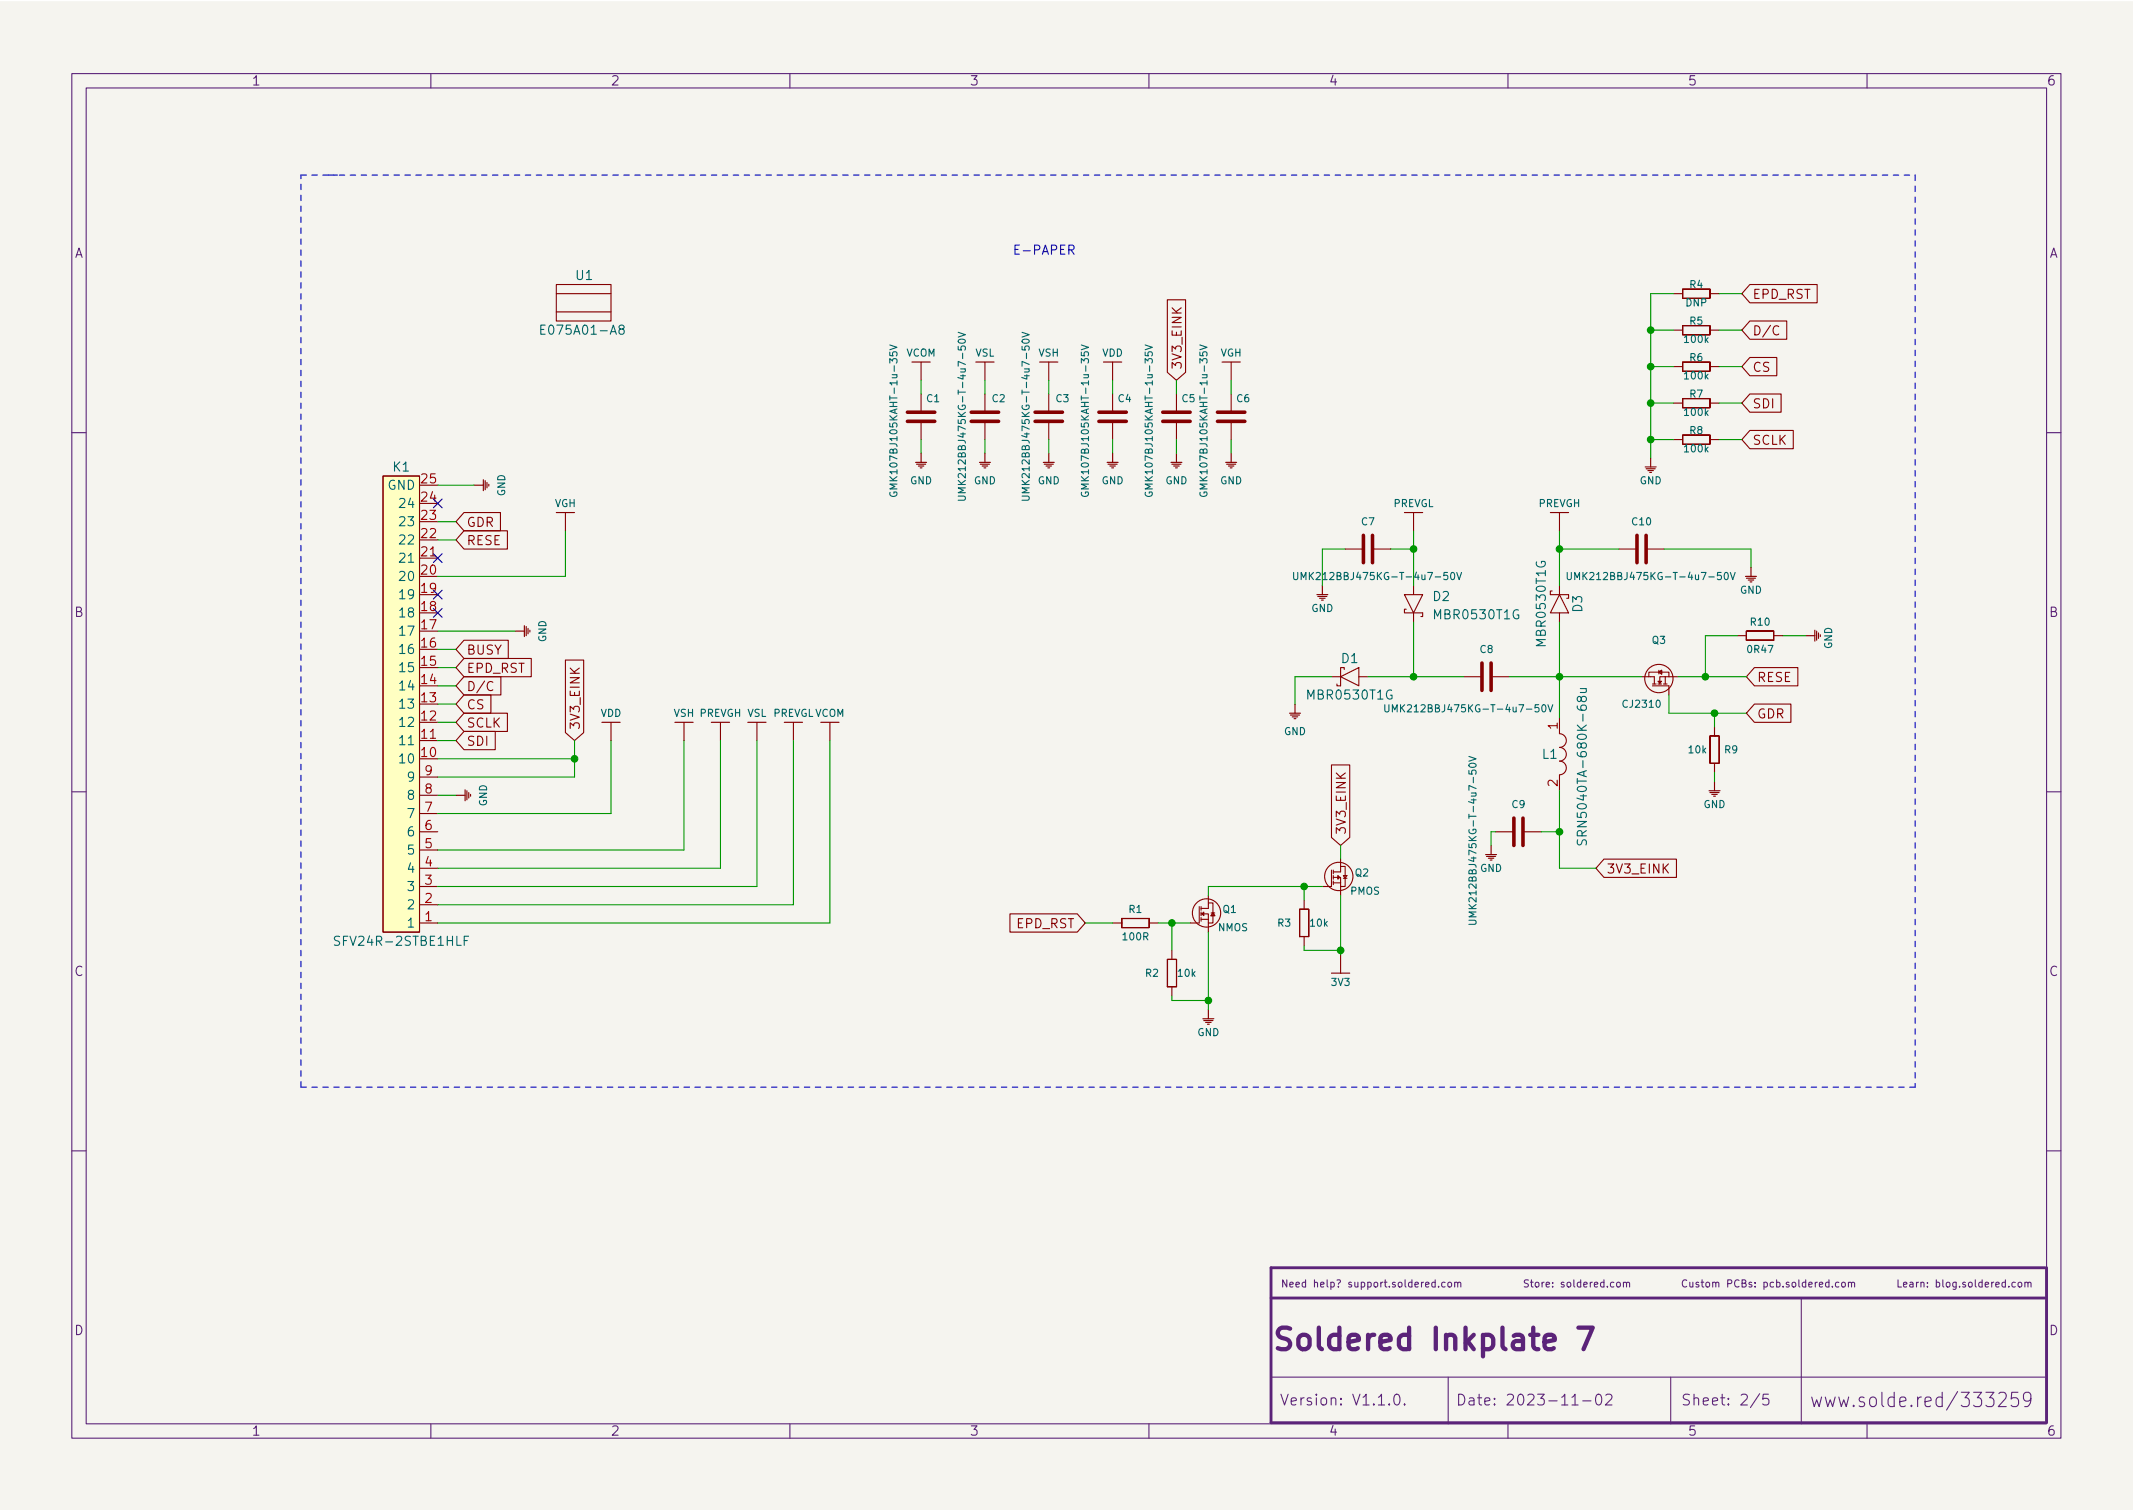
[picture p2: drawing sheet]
<svg xmlns="http://www.w3.org/2000/svg" width="297mm" height="210mm" viewBox="0 0 297 210" stroke-linecap="round" stroke-linejoin="round" font-family="sans-serif">
<path d="M0 .2h297v210.1h-297z" fill="#f5f4ef" stroke="#f5f4ef" stroke-width=".14"/>
<g fill="none" stroke="#5b2379" stroke-width=".15">
<path d="M10 10.2h277v190.1h-277zM12 12.2h273v186.1h-273zM60 10.2v2M110 10.2v2M160 10.2v2M210 10.2v2M260 10.2v2M10 60.2h2M285 60.2h2M10 110.2h2M285 110.2h2M10 160.2h2"/>
<path d="M199.9 178.6l-.3-.1-.2 .2 .1 .5h.4M199.9 178.2v1M200.3 179.1v.1M201.2 178.6l-.2-.1-.2 .2 .1 .5h.3M201.7 178.6l.3-.1 .1 .2v.3l-.1 .2h-.3l-.1-.2zM202.6 178.6l.1-.1 .3 .1v.6M202.6 178.5v.7M203 178.7l.1-.2 .3 .1v.6M225.2 178.6l.1-.1 .3 .1v.4v.2h-.3l-.1-.1zM226.1 178.6l.1-.1 .3 .1v.6M226.1 178.5v.7M226.5 178.7l.1-.2 .3 .1v.6"/>
<path d="M234.9 178.3a.47 .47 0 0 0-.7 .3 .47 .47 0 0 0 .5 .6l.2-.1M235.3 178.5l.1 .7h.2l.1-.1M235.7 178.5v.7M236.6 178.6l-.3-.1-.1 .2v.1l.4 .1v.3h-.4M236.9 178.5h.4M237 178.2v.9l.3 .1M237.6 178.6l.3-.1 .2 .2v.3l-.2 .2h-.3v-.2zM238.5 178.6l.1-.1 .3 .1v.6M238.5 178.5v.7M238.9 178.7l.2-.2 .2 .1 .1 .6M240.6 178.7h.5l.1-.2-.1-.2-.5-.1v1M242.2 178.3a.47 .47 0 0 0-.7 .3 .47 .47 0 0 0 .5 .6l.2-.1"/>
<path d="M242.6 178.7l.4-.1 .1-.1v-.2l-.5-.1v1h.4l.1-.1 .1-.2-.3-.2M243.9 178.6l-.2-.1-.1 .2v.1l.3 .1v.3h-.3M244.4 179.1v.1M244.4 178.6v.1M245.6 178.6l.3-.1 .2 .2-.1 .5h-.4M245.6 178.5v1M247 178.6l-.3-.1-.2 .2 .1 .5h.4M247.4 178.6l.3-.1 .2 .2-.1 .5h-.4M247.4 178.2v1M248.3 179.1v.1M249.1 178.6l-.2-.1-.2 .2 .1 .1 .3 .1v.3h-.4M249.6 178.6l.3-.1 .2 .2v.3l-.2 .2h-.3v-.2z"/>
<path d="M250.5 178.2v.9l.1 .1M251.5 178.6l-.3-.1-.2 .2 .1 .5h.4M251.5 178.2v1M251.9 178.9l.5-.1-.1-.2-.3-.1-.1 .2v.5h.4M252.8 178.5v.7M253.1 178.5l-.3 .2M253.4 178.9l.4-.1v-.2l-.3-.1-.1 .2v.5h.4M254.7 178.6l-.3-.1-.2 .2 .1 .5h.4M254.7 178.2v1M255.2 179.1v.1M256.1 178.6l-.3-.1-.2 .2 .1 .5h.4M256.5 178.6l.1-.1 .3 .1 .1 .4-.1 .2h-.3l-.1-.1z"/>
<path d="M257.4 178.6l.2-.1 .2 .1v.6M257.4 178.5v.7M257.8 178.7l.2-.2 .2 .1 .1 .6M280.6 178.6l-.2-.1-.2 .2 .1 .5h.3M281.1 178.6l.1-.1 .3 .1 .1 .4-.1 .2h-.3l-.1-.1zM282 178.6l.1-.1 .3 .1v.6M282 178.5v.7M282.4 178.7l.2-.2 .2 .1v.6M285 160.2h2M60 198.3v2M110 198.3v2M160 198.3v2"/>
<path d="M177 191.8h108M194.3 194.2a.36 .36 0 0 1 .6 .2 .77 .77 0 0 1-.4 1.2 1 1 0 0 1-.2-1.4zM195.6 195.5l.1 .1h-.1h-.1l.1-.1v.1M201.7 191.8v6.5M210 198.3v2M218.9 195.6h.9M220.4 195.1h1.2M222.4 194.2a.36 .36 0 0 1 .6 .2 .77 .77 0 0 1-.4 1.2 1 1 0 0 1-.2-1.4zM223.6 194.3l.2-.2 .5 .1a.41 .41 0 0 1 .1 .6l-.8 .8h.9M232.7 191.8v6.5M245.1 194.1l-1.3 1.9M246.3 194.1h-.7l-.1 .7 .2-.1 .5 .1 .1 .2v.5l-.2 .1h-.4l-.2-.1"/>
<path d="M250.8 180.7v17.6M260 198.3v2M270.5 194.6l-.5-.1-.4 .4v.6l.2 .3 .2 .1 .5-.1M270.5 193.9v2M272.6 193.8l-1.5 2.5M282.8 194.7l-.3 .4-.5-.1-.2-.3v-.5l.2-.2 .5-.1 .2 .2a1.39 1.39 0 0 1-.4 1.8h-.3"/>
</g>
<path d="M219.8 184.9h2l-1.3 3" fill="none" stroke="#5b2379" stroke-width=".6"/>
<path d="M284.8 176.5h-107.8v21.6h107.9M285 176.5v21.6M177 180.7h108" fill="none" stroke="#5b2379" stroke-width=".4"/>
<g fill="none" stroke="#840000" stroke-width=".16">
<path d="M127 50.4h2.5M135.9 50.4h2.5M144.8 50.4h2.5M153.7 50.4h2.5M170.2 50.4h2.5M66 67.6h1.3M67.3 66.8v1.5M67.6 66.9v1.3M67.8 67.2v.7M68.1 67.4v.3M77.5 71.4h2.5M127.5 64.4h1.5"/>
<path d="M127.6 64.6h1.3M127.9 64.9h.8M128.1 65.1h.3M128.3 63.1v1.3M136.4 64.4h1.5M136.5 64.6h1.3M136.8 64.9h.7M137 65.1h.3M137.2 63.1v1.3M145.3 64.4h1.5M145.4 64.6h1.3M145.7 64.9h.7"/>
<path d="M145.9 65.1h.3M146 63.1v1.3M154.2 64.4h1.5M154.3 64.6h1.3M154.6 64.9h.7M154.8 65.1h.3M154.9 63.1v1.3M163.1 64.4h1.5M163.2 64.6h1.3M163.4 64.9h.8M163.7 65.1h.3M163.8 63.1v1.3"/>
<path d="M170.7 64.4h1.5M170.8 64.6h1.3M171.1 64.9h.7M171.3 65.1h.3M171.4 63.1v1.3M195.6 71.4h2.5M215.9 71.4h2.5M229.1 65h1.5M229.2 65.3h1.3M229.5 65.5h.8M229.7 65.8h.3M229.9 63.7v1.3"/>
<path d="M243.8 79v1.3M71.8 87.9h1.2M73 87.1v1.5M73.3 87.2v1.3M73.5 87.5v.8M73.8 87.8v.2M179.6 99.3h1.5M179.7 99.6h1.3M180 99.8h.7M180.3 98v1.3M183.4 82.8h1.5M183.5 83.1h1.3"/>
<path d="M183.8 83.3h.7M184 83.6h.3M184.1 81.5v1.3M243.1 80.3h1.5M243.2 80.5h1.3M243.5 80.8h.7M243.7 81h.3M251.5 88.5h1.2M252.7 87.8v1.5M253 87.9v1.2M253.2 88.1v.8M253.5 88.4v.2"/>
<path d="M63.5 110.7h1.3M64.8 110v1.5M65 110.1v1.3M65.3 110.4v.7M65.5 110.6v.3M83.8 100.6h2.6M94 100.6h2.5M99.1 100.6h2.5M104.1 100.6h2.6M109.2 100.6h2.6M114.3 100.6h2.5M180.2 100.1h.3"/>
<path d="M206.9 119h1.5M207 119.2h1.3M207.3 119.5h.7M207.5 119.8h.3M207.6 117.7v1.3M238 110.1h1.5M238.1 110.4h1.3M238.4 110.6h.7M238.6 110.9h.3M238.8 108.8v1.3M185.4 135.5h2.6M167.5 141.9h1.5"/>
<path d="M167.6 142.1h1.3M167.9 142.4h.8M168.1 142.6h.3M168.3 140.6v1.3"/>
</g>
<g fill="none" stroke="#840000" stroke-width=".15">
<path d="M77.5 39.6h7.6v5.1h-7.6zM243.7 39.6h9.4v2.6h-9.4l-1.1-1.3zM77.5 40.9h7.6M77.5 43.4h7.6M128.3 50.4v2.6M128.3 54.9v2.5M128.3 58.7v2.5M137.2 50.4v2.6M137.2 54.9v2.5M137.2 58.7v2.5M146 50.4v2.6M146 54.9v2.5"/>
<path d="M146 58.7v2.5M154.9 50.4v2.6M154.9 54.9v2.5M154.9 58.7v2.5M162.6 41.7h2.5v10.1l-1.3 1.2-1.2-1.2zM163.8 54.9v2.5M163.8 58.7v2.5M171.4 50.4v2.6M171.4 54.9v2.5M171.4 58.7v2.5M233 40.9h1.3M233 56.1h1.3"/>
<path d="M233 51h1.3M233 46h1.3M234.3 41.5h3.8zM234.3 40.3v1.2zM234.3 40.3h3.8zM234.3 56.8h3.8zM234.3 55.5v1.3zM234.3 55.5h3.8zM234.3 51.7h3.8zM234.3 50.4v1.3zM234.3 50.4h3.8zM234.3 46.6h3.8z"/>
<path d="M234.3 45.3v1.3zM234.3 45.3l3.8 .1zM238.1 40.3l.1 1.2zM238.1 55.5l.1 1.3zM238.1 50.4l.1 1.3zM238.1 45.3l.1 1.3zM238.1 40.9h1.3M238.1 56.1h1.3M238.1 51h1.3M238.1 46h1.3M243.7 59.9h6v2.6h-6l-1.1-1.3zM243.7 49.8h3.7v2.5h-3.7l-1.1-1.3z"/>
<path d="M243.7 44.7h5.1v2.5h-5.1l-1.1-1.2zM243.7 54.9h4.3v2.5h-4.3l-1.1-1.3zM247.7 45.5a.51 .51 0 0 0-.6 0 .51 .51 0 0 0-.2 .6 .48 .48 0 0 0 .3 .5 .48 .48 0 0 0 .5-.1M53.3 66.3h5.1v63.5h-5.1zM58.4 77.7h2.6M64.6 73.9h6.1v2.5h-6.1l-1.1-1.2zM64.6 71.4h5.1v2.5h-5.1l-1.1-1.3zM78.7 71.4v2.5M187.3 76.4h2.6M191.1 76.4h2.6M196.8 71.4v2.5M217.2 71.4v2.5"/>
<path d="M225.4 76.4h2.6M229.2 76.4h2.6M233 61.2h1.3M234.3 61.8l3.8 .1zM234.3 60.6v1.2zM234.3 60.6h3.8zM238.1 60.6l.1 1.2zM238.1 61.2h1.3M64.6 89.1h6.2v2.6h-6.2l-1.1-1.3zM64.6 94.2h5.2v2.6h-5.2l-1.1-1.3zM64.6 91.7h9.4v2.5h-9.4l-1.1-1.2zM64.6 99.3h6.1v2.5h-6.1l-1.1-1.2z"/>
<path d="M64.6 96.8h3.8v2.5h-3.8l-1.1-1.3zM68.6 95a.51 .51 0 0 0-.6 0 .51 .51 0 0 0-.2 .6 .48 .48 0 0 0 .3 .5 .48 .48 0 0 0 .5-.1M78.7 91.9h2.6v10.1l-1.3 1.1-1.3-1.1zM185.4 94.2h1.3M186.7 94.2l2.5-1.2v2.5zM187.2 93.2v-.2h-.5v2.5h-.5v-.3M189.2 94.2h1.3M195.6 82.8h2.5l-1.3 2.5zM195.8 84.8h-.2v.5h2.5v.5h-.2M196.8 81.5v1.3M196.8 85.3v1.3M203.8 94.2h2.6"/>
<path d="M207.6 94.2h2.6M216.2 82.3h-.3v.5h2.5v.5h-.2M217.2 82.8l1.2 2.5h-2.5zM217.2 81.5v1.3M217.2 85.3v1.3M217.2 99.9v2.2M228.6 94.2h1.8v1M229.6 94.2v-.6h2.8v.6M230.1 95.5h2.3v1.3M230.1 95.2h.5M230.9 94.9h.5l-.3 .2zM230.9 95.2h.5"/>
<path d="M231 93.3v.5M231.6 95.2h.6M231.9 94.2h-.8v1M231.9 94.2h1.8M231.9 94.2v1M241.9 88.5h1.3M243.2 87.9v1.2zM243.2 87.9h3.8zM243.2 89.1h3.8zM244.3 98h5.1v2.6h-5.1l-1.1-1.3zM244.3 93h6.1v2.5h-6.1l-1.1-1.3zM247 87.9v1.2z"/>
<path d="M247 88.5h1.3M58.4 103.1h2.6M58.4 118.4h2.6M58.4 115.8h2.6M58.4 113.3h2.6M58.4 110.7h2.6M58.4 108.2h2.6M64.6 101.8h4.4v2.6h-4.4l-1.1-1.3zM85.1 100.6v2.5M95.2 100.6v2.5M100.3 100.6v2.5M105.4 100.6v2.5"/>
<path d="M110.5 100.6v2.5M115.6 100.6v2.5M185.4 106.5h2.6v10.1l-1.3 1.1-1.3-1.1zM186.7 119.6v1.8h-1M208.3 115.8h2.5M212.1 115.8h2.5M217.2 102.2a.95 .95 0 0 1 .9 .9 .95 .95 0 0 1-.9 1 .95 .95 0 0 1 .9 .9 .95 .95 0 0 1-.9 1 .95 .95 0 0 1 .9 .9 .95 .95 0 0 1-.9 1v2.2M223.4 119.6h10.1v2.6h-10.1l-1.2-1.3zM238.1 106.3h1.3zM238.1 102.5l.1 3.8zM238.1 102.5h1.3zM238.8 101.2v1.3"/>
<path d="M238.8 106.3v1.3M239.4 102.5v3.8zM58.4 128.5h2.6M58.4 126h2.6M58.4 123.4h2.6M58.4 120.9h2.6M140.6 127.2h9.4l1.1 1.3-1.1 1.3h-9.4zM154.9 128.5h1.3M156.2 129.2h3.8zM156.2 127.9v1.3zM156.2 127.9h3.8zM160 127.9v1.3z"/>
<path d="M160 128.5h1.3M162.6 137.4h1.2zM162.6 133.6v3.8zM162.6 133.6h1.2zM163.2 132.3v1.3M163.2 137.4v1.3M163.8 133.6l.1 3.8zM167 126.2v2.3h-1.3M167.3 127.2h1v.8M167.3 126.2v.5M167.3 127v.5M167.3 127.8v.5"/>
<path d="M167.3 128h1M167.4 127.2l.2-.2v.5zM168.3 125.7h.6v2.8h-.6M168.3 124.7v1.8h-1M168.3 128v1.8M168.7 127.1h.5M181 130.4h1.2zM181 126.6v3.8zM181 126.6h1.2zM181.6 125.3v1.3M181.6 130.4v1.3M182.2 126.6l.1 3.8z"/>
<path d="M185.4 121.2v2.2h-1.3M185.7 122.2h1v.7M185.7 121.2v.5M185.7 121.9v.5M185.7 122.7v.5M185.7 122.9h1M186.3 121.9l.3 .3-.3 .2zM186.7 120.6h.6v2.8h-.6M186.7 122.9v1.8M186.7 133v2.5M187.1 121.9h.5l-.3 .4zM187.1 122.3h.5"/>
<circle cx="231" cy="94.5" r="1.97"/>
<circle cx="168" cy="127.1" r="1.97"/>
<circle cx="186.4" cy="122" r="1.97"/>
</g>
<g fill="none" stroke="#006464" stroke-width=".15">
<path d="M75.3 45.9h.4M75.9 45.3h-.6v1.2h.6M86.4 45.8l-.2-.2 .1-.2 .1-.1h.4l.1 .2v.2l-.6 .2-.1 .2v.2l.2 .2h.3l.2-.2v-.4l-.2-.1M123.9 49v.5l.5 .1-.1-.2v-.3l.2-.1h.3l.1 .2-.1 .4M123.9 48l1 .4-1 .3M133.4 46.3l1 .3-1 .3M133.5 47.3a.54 .54 0 0 1 .9 .3 .57 .57 0 0 1-1-.1zM142.3 46.3l1 .3-1 .3M142.4 47.3a.54 .54 0 0 1 .9 .3 .57 .57 0 0 1-1-.1zM150.6 49v.5l.5 .1-.1-.2v-.3l.2-.1h.3l.1 .2-.1 .4M150.6 48l1 .4-1 .3M159.5 49v.5l.4 .1v-.2v-.3l.1-.1h.4l.1 .2-.1 .4"/>
<path d="M159.5 48l1 .4-1 .3M167.1 49v.5l.5 .1-.1-.2v-.3l.2-.1h.3l.1 .2-.1 .4M167.1 48l1 .4-1 .3M124 68.6a.47 .47 0 0 0 .4 .5 .47 .47 0 0 0 .5-.5l-.4-.1v.2M133.4 69.1h.8l.2 .2v.2l-.2 .2h-.8M134.4 67.9h-1l.8 .4-.8 .3h1M142.3 69.1h.8l.2 .2v.2l-.2 .2h-.8M143.3 67.9h-1l.7 .4-.7 .3h1M150.6 68.6a.47 .47 0 0 0 .5 .5 .47 .47 0 0 0 .4-.5l-.3-.1v.2M159.5 68.6a.47 .47 0 0 0 .5 .5 .47 .47 0 0 0 .4-.5l-.4-.1v.2M167.1 68.6a.47 .47 0 0 0 .5 .5 .47 .47 0 0 0 .4-.5l-.3-.1v.2M180.2 79.7v.8l.1 .2h.2l.2-.2v-.8"/>
<path d="M202.1 79.8l.1-.1a.53 .53 0 0 1 .4 .5 .53 .53 0 0 1-.4 .5l-.1-.1-.1-.3zM202.9 79.7l.3 1 .3-1M218.3 79.7v.8l.1 .2h.2l.2-.2v-.8M240.3 79.8v-.1a.53 .53 0 0 1 .4 .5 .53 .53 0 0 1-.4 .5 .66 .66 0 0 1 0-.9zM241 79.7l.3 1 .3-1M181.2 80.7v-1l.3 .7 .4-.7v1M192.9 98.1v.8l.1 .2h.2l.2-.2v-.8M193.9 99.1v-1l.3 .7 .4-.7v1M214.8 98.2l.1-.1a.53 .53 0 0 1 .4 .5 .53 .53 0 0 1-.4 .5l-.1-.1-.1-.3zM215.6 98.1l.3 1 .3-1M219.3 80.7v-1l.3 .7 .4-.7v1M220.1 95.9h.8"/>
<path d="M220.2 97.2l.2-.2h.4l.1 .2v.4l-.5 .1-.1-.1-.2-.6h-.2l-.2 .1-.1 .4 .2 .1 .2 .1 .2-.2M220.8 95.9l.1 .2v.3h-.8M204.6 105.3l1 .4-1 .3M204.7 106.4a.54 .54 0 0 1 .9 .2 .57 .57 0 0 1-1-.1zM219.7 116.9l-.1 .5 .2 .2h.3l.3-.6 .3-.1 .2 .3v.5M47.3 130.4h-.5l-.2 .1v.3l.6 .3 .1 .3-.2 .2h-.5M64.6 131h.5M65.3 130.4h-.7v1.2M204.6 128.1h.8l.2 .2v.2l-.2 .2h-.8M205.6 127h-1l.7 .3-.7 .4h1"/>
</g>
<g fill="none" stroke="#840000" stroke-width=".5">
<path d="M126.4 58.7h3.8M126.4 57.4h3.8M135.3 58.7h3.8M135.3 57.4h3.8M144.1 58.7h3.9M144.1 57.4h3.9M153 58.7h3.8M153 57.4h3.8M161.9 58.7h3.8M161.9 57.4h3.8M169.5 58.7h3.9M169.5 57.4h3.9"/>
<path d="M189.9 74.5v3.9M191.1 74.5v3.9M228 74.5v3.9M229.2 74.5v3.9M206.4 92.3v3.8M207.6 92.3v3.8M210.8 113.9v3.8M212.1 113.9v3.8"/>
</g>
<path d="M53.3 66.3h5.1v63.5h-5.1z" fill="#ffffc2" stroke="#ffffc2" stroke-width=".14"/>
<path d="M231 93.6l.4-.3v.5zM168.9 127.1l.3 .4h-.5z" fill="none" stroke="#840000" stroke-width=".2"/>
<path d="M148.8 34.8l.7-.1 .1-.1-.1-.4-.2-.1h-.5v1.3M149.2 34.8l.4 .6" fill="none" stroke="#0000c2" stroke-width=".15"/>
<path d="M41.9 24.4h5.1M45.7 24.4h221M266.7 24.4v127M41.9 151.4v-127M266.7 151.4h-224.8" fill="none" stroke="#0000c2" stroke-width=".15" stroke-dasharray=".8 .8"/>
<g fill="none" stroke="#009600" stroke-width=".15">
<path d="M128.3 53v1.9M137.2 53v1.9M146 53v1.9M154.9 53v1.9M163.8 53v1.9M171.4 53v1.9M229.9 51h3.1M229.9 46h3.1M229.9 56.1h3.1M233 40.9h-3.1v22.8M239.4 40.9h3.2M239.4 51h3.2"/>
<path d="M239.4 46h3.2M239.4 56.1h3.2M61 75.2h2.5M61 72.6h2.5M61 67.6h5M78.7 73.9v6.4h-17.7M128.3 61.2v1.9M137.2 61.2v1.9M146 61.2v1.9M154.9 61.2v1.9M163.8 61.2v1.9M171.4 61.2v1.9"/>
<path d="M187.3 76.4h-3.2v5.1M193.7 76.4h3.1M196.8 73.9v7.6M217.2 76.4h8.2M217.2 73.9v7.6M229.9 61.2h3.1M231.8 76.4h12v2.6M239.4 61.2h3.2M61 87.9h10.8M61 95.5h2.5M61 98h2.5M61 90.4h2.5"/>
<path d="M61 93h2.5M185.4 94.2h-5.1v3.8M190.5 94.2h13.3M196.8 86.6v7.6M210.2 94.2h18.4M217.2 86.6v13.3M232.4 96.8v2.5h10.8M233.7 94.2h9.5M238.8 99.3v1.9M241.9 88.5h-4.4v5.7M248.3 88.5h3.2M61 110.7h2.5"/>
<path d="M61 105.7h19M61 103.1h2.5M61 100.6h2.5M80 103.1v5.1h-19M85.1 103.1v10.2h-24.1M95.2 103.1v15.3h-34.2M100.3 103.1v17.8h-39.3M105.4 103.1v20.3h-44.4M110.5 103.1v22.9h-49.5M115.6 103.1v25.4h-54.6M186.7 117.7v1.9M208.3 115.8h-.7v1.9"/>
<path d="M214.6 115.8h2.6M217.2 110.1v10.8h5M238.8 107.6v1.2M151.1 128.5h3.8M161.3 128.5h4.4M163.2 138.7v.6h5.1M163.2 128.5v3.8M168.3 129.8v10.8M181.6 123.4v1.9M181.6 131.7v.6h5.1M184.1 123.4h-15.8v1.3M186.7 124.7v8.3"/>
</g>
<path d="M60.4 77.1l1.2 1.2M60.4 69.5l1.2 1.2M61.6 77.1l-1.2 1.2M61.6 69.5l-1.2 1.2M60.4 84.7l1.2 1.2M60.4 82.2l1.2 1.2M61.6 84.7l-1.2 1.2M61.6 82.2l-1.2 1.2" fill="none" stroke="#000084" stroke-width=".15"/>
<g fill="#009600" stroke="#009600" stroke-width=".15">
<circle cx="80" cy="105.7" r=".46"/>
<circle cx="217.2" cy="94.2" r=".46"/>
<circle cx="237.5" cy="94.2" r=".46"/>
<circle cx="181.6" cy="123.4" r=".46"/>
<circle cx="229.9" cy="61.2" r=".46"/>
<circle cx="217.2" cy="76.4" r=".46"/>
<circle cx="196.8" cy="76.4" r=".46"/>
<circle cx="229.9" cy="51" r=".46"/>
<circle cx="229.9" cy="46" r=".46"/>
<circle cx="217.2" cy="115.8" r=".46"/>
<circle cx="196.8" cy="94.2" r=".46"/>
<circle cx="238.8" cy="99.3" r=".46"/>
<circle cx="229.9" cy="56.1" r=".46"/>
<circle cx="168.3" cy="139.3" r=".46"/>
<circle cx="163.2" cy="128.5" r=".46"/>
<circle cx="186.7" cy="132.3" r=".46"/>
</g>
<text font-size="4.2" fill="#5b2379" x="177" y="188">Soldered Inkplate 7</text>
<g font-size="2.8" fill="#5b2379">
<text x="252" y="196">www.solde.red/</text>
<text x="272.8" y="196">333259</text>
</g>
<g font-size="2.1" fill="#5b2379">
<text x="178.2" y="195.7">Version: V1.1.0.</text>
<text x="202.7" y="195.7">Date: 2023-11-02</text>
<text x="234" y="195.7">Sheet: 2/5</text>
</g>
<g font-size="1.8" fill="#5b2379">
<text x="35" y="11.9">1</text>
<text x="85" y="11.9">2</text>
<text x="135" y="11.9">3</text>
<text x="185" y="11.9">4</text>
<text x="235" y="11.9">5</text>
<text x="285" y="11.9">6</text>
<text x="10.3" y="35.9">A</text>
<text x="285.3" y="35.9">A</text>
<text x="10.3" y="85.9">B</text>
<text x="285.3" y="85.9">B</text>
<text x="10.3" y="135.9">C</text>
<text x="285.3" y="135.9">C</text>
<text x="10.3" y="185.9">D</text>
<text x="285.3" y="185.9">D</text>
<text x="35" y="199.9">1</text>
<text x="85" y="199.9">2</text>
<text x="135" y="199.9">3</text>
<text x="185" y="199.9">4</text>
<text x="235" y="199.9">5</text>
<text x="285" y="199.9">6</text>
</g>
<text font-size="1.8" fill="#0000c2" x="141" y="35.5">E-PAPER</text>
<g font-size="1.8" fill="#006464">
<text x="80.2" y="39">U1</text>
<text x="76" y="46.6">E075A01-A8</text>
<text x="54.7" y="65.7">K1</text>
<text x="54" y="68.2">GND</text>
<text x="55.9" y="70.7">24</text>
<text x="55.9" y="75.8">22</text>
<text x="55.9" y="73.3">23</text>
<text x="55.9" y="83.4">19</text>
<text x="55.9" y="80.9">20</text>
<text x="55.9" y="78.4">21</text>
<text x="199.6" y="83.7">D2</text>
<text x="55.9" y="88.5">17</text>
<text x="55.9" y="86">18</text>
<text x="199.9" y="86.2">MBR0530T1G</text>
<text x="215.3" y="89.8" transform="rotate(-90 215.3 89.8)">MBR0530T1G</text>
<text x="220.3" y="85.2" transform="rotate(-90 220.3 85.2)">D3</text>
<text x="55.9" y="93.6">15</text>
<text x="55.9" y="91.1">16</text>
<text x="186.8" y="92.3">D1</text>
<text x="55.9" y="101.2">12</text>
<text x="55.9" y="98.7">13</text>
<text x="55.9" y="96.1">14</text>
<text x="182.3" y="97.4">MBR0530T1G</text>
<text x="55.9" y="106.3">10</text>
<text x="55.9" y="103.8">11</text>
<text x="214.8" y="105.7">L1</text>
<text x="56.9" y="113.9">7</text>
<text x="56.9" y="111.4">8</text>
<text x="56.9" y="108.8">9</text>
<text x="56.9" y="119">5</text>
<text x="56.9" y="116.5">6</text>
<text x="221" y="116" transform="rotate(-90 221 116)">SRN5040TA-680K-68u</text>
<text x="56.9" y="124.1">3</text>
<text x="56.9" y="121.5">4</text>
<text x="47.2" y="131.7">SFV24R-2STBE1HLF</text>
<text x="56.9" y="129.2">1</text>
<text x="56.9" y="126.6">2</text>
</g>
<g font-size="1.8" fill="#840000">
<text x="244" y="41.6">EPD_RST</text>
<text x="244" y="46.7">D/C</text>
<text x="164.6" y="51.5" transform="rotate(-90 164.6 51.5)">3V3_EINK</text>
<text x="244" y="51.8">CS</text>
<text x="244" y="56.9">SDI</text>
<text x="244" y="61.9">SCLK</text>
<text x="64.9" y="75.9">RESE</text>
<text x="64.9" y="73.4">GDR</text>
<text x="64.9" y="91.1">BUSY</text>
<text x="64.9" y="93.7">EPD_RST</text>
<text x="244.6" y="95">RESE</text>
<text x="64.9" y="96.2">D/C</text>
<text x="64.9" y="101.3">SCLK</text>
<text x="64.9" y="98.8">CS</text>
<text x="80.7" y="101.7" transform="rotate(-90 80.7 101.7)">3V3_EINK</text>
<text x="244.6" y="100">GDR</text>
<text x="64.9" y="103.8">SDI</text>
<text x="187.4" y="116.3" transform="rotate(-90 187.4 116.3)">3V3_EINK</text>
<text x="223.7" y="121.6">3V3_EINK</text>
<text x="141.5" y="129.2">EPD_RST</text>
</g>
<g font-size="1.8" fill="#a90000">
<text x="58.7" y="69.8">24</text>
<text x="58.7" y="67.3">25</text>
<text x="58.7" y="77.5">21</text>
<text x="58.7" y="74.9">22</text>
<text x="58.7" y="72.4">23</text>
<text x="58.7" y="82.5">19</text>
<text x="58.7" y="80">20</text>
<text x="58.7" y="87.6">17</text>
<text x="58.7" y="85.1">18</text>
<text x="58.7" y="95.2">14</text>
<text x="58.7" y="92.7">15</text>
<text x="58.7" y="90.2">16</text>
<text x="58.7" y="100.3">12</text>
<text x="58.7" y="97.8">13</text>
<text x="216.9" y="101.5" transform="rotate(-90 216.9 101.5)">1</text>
<text x="58.7" y="105.4">10</text>
<text x="58.7" y="102.9">11</text>
<text x="59.2" y="107.9">9</text>
<text x="59.2" y="113">7</text>
<text x="59.2" y="110.5">8</text>
<text x="216.9" y="109.5" transform="rotate(-90 216.9 109.5)">2</text>
<text x="59.2" y="118.1">5</text>
<text x="59.2" y="115.6">6</text>
<text x="59.2" y="125.7">2</text>
<text x="59.2" y="123.2">3</text>
<text x="59.2" y="120.6">4</text>
<text x="59.2" y="128.3">1</text>
</g>
<g font-size="1.4" fill="#006464">
<text x="235.3" y="40.1">R4</text>
<text x="234.7" y="47.7">100k</text>
<text x="234.8" y="42.7">DNP</text>
<text x="235.3" y="45.2">R5</text>
<text x="126.2" y="49.6">VCOM</text>
<text x="135.8" y="49.6">VSL</text>
<text x="144.6" y="49.6">VSH</text>
<text x="153.5" y="49.6">VDD</text>
<text x="169.9" y="49.6">VGH</text>
<text x="234.7" y="52.8">100k</text>
<text x="235.3" y="50.3">R6</text>
<text x="129.1" y="56">C1</text>
<text x="138.2" y="56">C2</text>
<text x="147.1" y="56">C3</text>
<text x="155.7" y="56">C4</text>
<text x="164.6" y="56">C5</text>
<text x="172.2" y="56">C6</text>
<text x="234.7" y="57.9">100k</text>
<text x="235.3" y="55.4">R7</text>
<text x="234.7" y="63">100k</text>
<text x="235.3" y="60.4">R8</text>
<text x="70.4" y="69.1" transform="rotate(-90 70.4 69.1)">GND</text>
<text x="77.2" y="70.6">VGH</text>
<text x="125" y="67.9" transform="rotate(-90 125 67.9)">GMK107BJ105KAHT-1u-35V</text>
<text x="126.7" y="67.4">GND</text>
<text x="134.5" y="67.9" transform="rotate(-90 134.5 67.9)">UMK212BBJ475KG-T-4u7-50V</text>
<text x="135.6" y="67.4">GND</text>
<text x="143.4" y="67.9" transform="rotate(-90 143.4 67.9)">UMK212BBJ475KG-T-4u7-50V</text>
<text x="144.5" y="67.4">GND</text>
<text x="151.6" y="67.9" transform="rotate(-90 151.6 67.9)">GMK107BJ105KAHT-1u-35V</text>
<text x="153.4" y="67.4">GND</text>
<text x="160.5" y="67.9" transform="rotate(-90 160.5 67.9)">GMK107BJ105KAHT-1u-35V</text>
<text x="162.3" y="67.4">GND</text>
<text x="168.1" y="67.9" transform="rotate(-90 168.1 67.9)">GMK107BJ105KAHT-1u-35V</text>
<text x="169.9" y="67.4">GND</text>
<text x="194" y="70.6">PREVGL</text>
<text x="214.2" y="70.6">PREVGH</text>
<text x="228.3" y="67.4">GND</text>
<text x="189.6" y="73.1">C7</text>
<text x="227.3" y="73.1">C10</text>
<text x="181.9" y="80.8">UMK212BBJ475KG-T-4u7-50V</text>
<text x="220" y="80.8">UMK212BBJ475KG-T-4u7-50V</text>
<text x="242.3" y="82.7">GND</text>
<text x="76.1" y="89.4" transform="rotate(-90 76.1 89.4)">GND</text>
<text x="182.6" y="85.2">GND</text>
<text x="230.1" y="89.6">Q3</text>
<text x="243.8" y="87.1">R10</text>
<text x="206.1" y="90.9">C8</text>
<text x="243.4" y="90.9">0R47</text>
<text x="255.1" y="90.4" transform="rotate(-90 255.1 90.4)">GND</text>
<text x="83.6" y="99.8">VDD</text>
<text x="93.8" y="99.8">VSH PREVGH VSL PREVGLVCOM</text>
<text x="194.6" y="99.2">UMK212BBJ475KG-T-4u7-50V</text>
<text x="226.2" y="98.5">CJ2310</text>
<text x="178.8" y="102.3">GND</text>
<text x="235.2" y="104.9">10k</text>
<text x="240.2" y="104.9">R9</text>
<text x="67.8" y="112.3" transform="rotate(-90 67.8 112.3)">GND</text>
<text x="210.6" y="112.5">C9</text>
<text x="237.2" y="112.5">GND</text>
<text x="188" y="124.6">PMOS</text>
<text x="188.7" y="122">Q2</text>
<text x="206.1" y="121.4">GND</text>
<text x="156.5" y="130.9">100R</text>
<text x="157.2" y="127.1">R1</text>
<text x="169.6" y="129.7">NMOS</text>
<text x="170.3" y="127.1">Q1</text>
<text x="177.9" y="129">R3</text>
<text x="182.5" y="129">10k</text>
<text x="205.6" y="127" transform="rotate(-90 205.6 127)">UMK212BBJ475KG-T-4u7-50V</text>
<text x="159.5" y="136">R2</text>
<text x="164.1" y="136">10k</text>
<text x="185.5" y="137.3">3V3</text>
<text x="166.7" y="144.3">GND</text>
</g>
<g font-size="1.4" fill="#5b2379">
<text x="178.3" y="179.3">Need help? support.soldered.com</text>
<text x="212" y="179.3">Store: soldered.com</text>
<text x="264" y="179.3">Learn: blog.soldered.com</text>
</g>
</svg>
